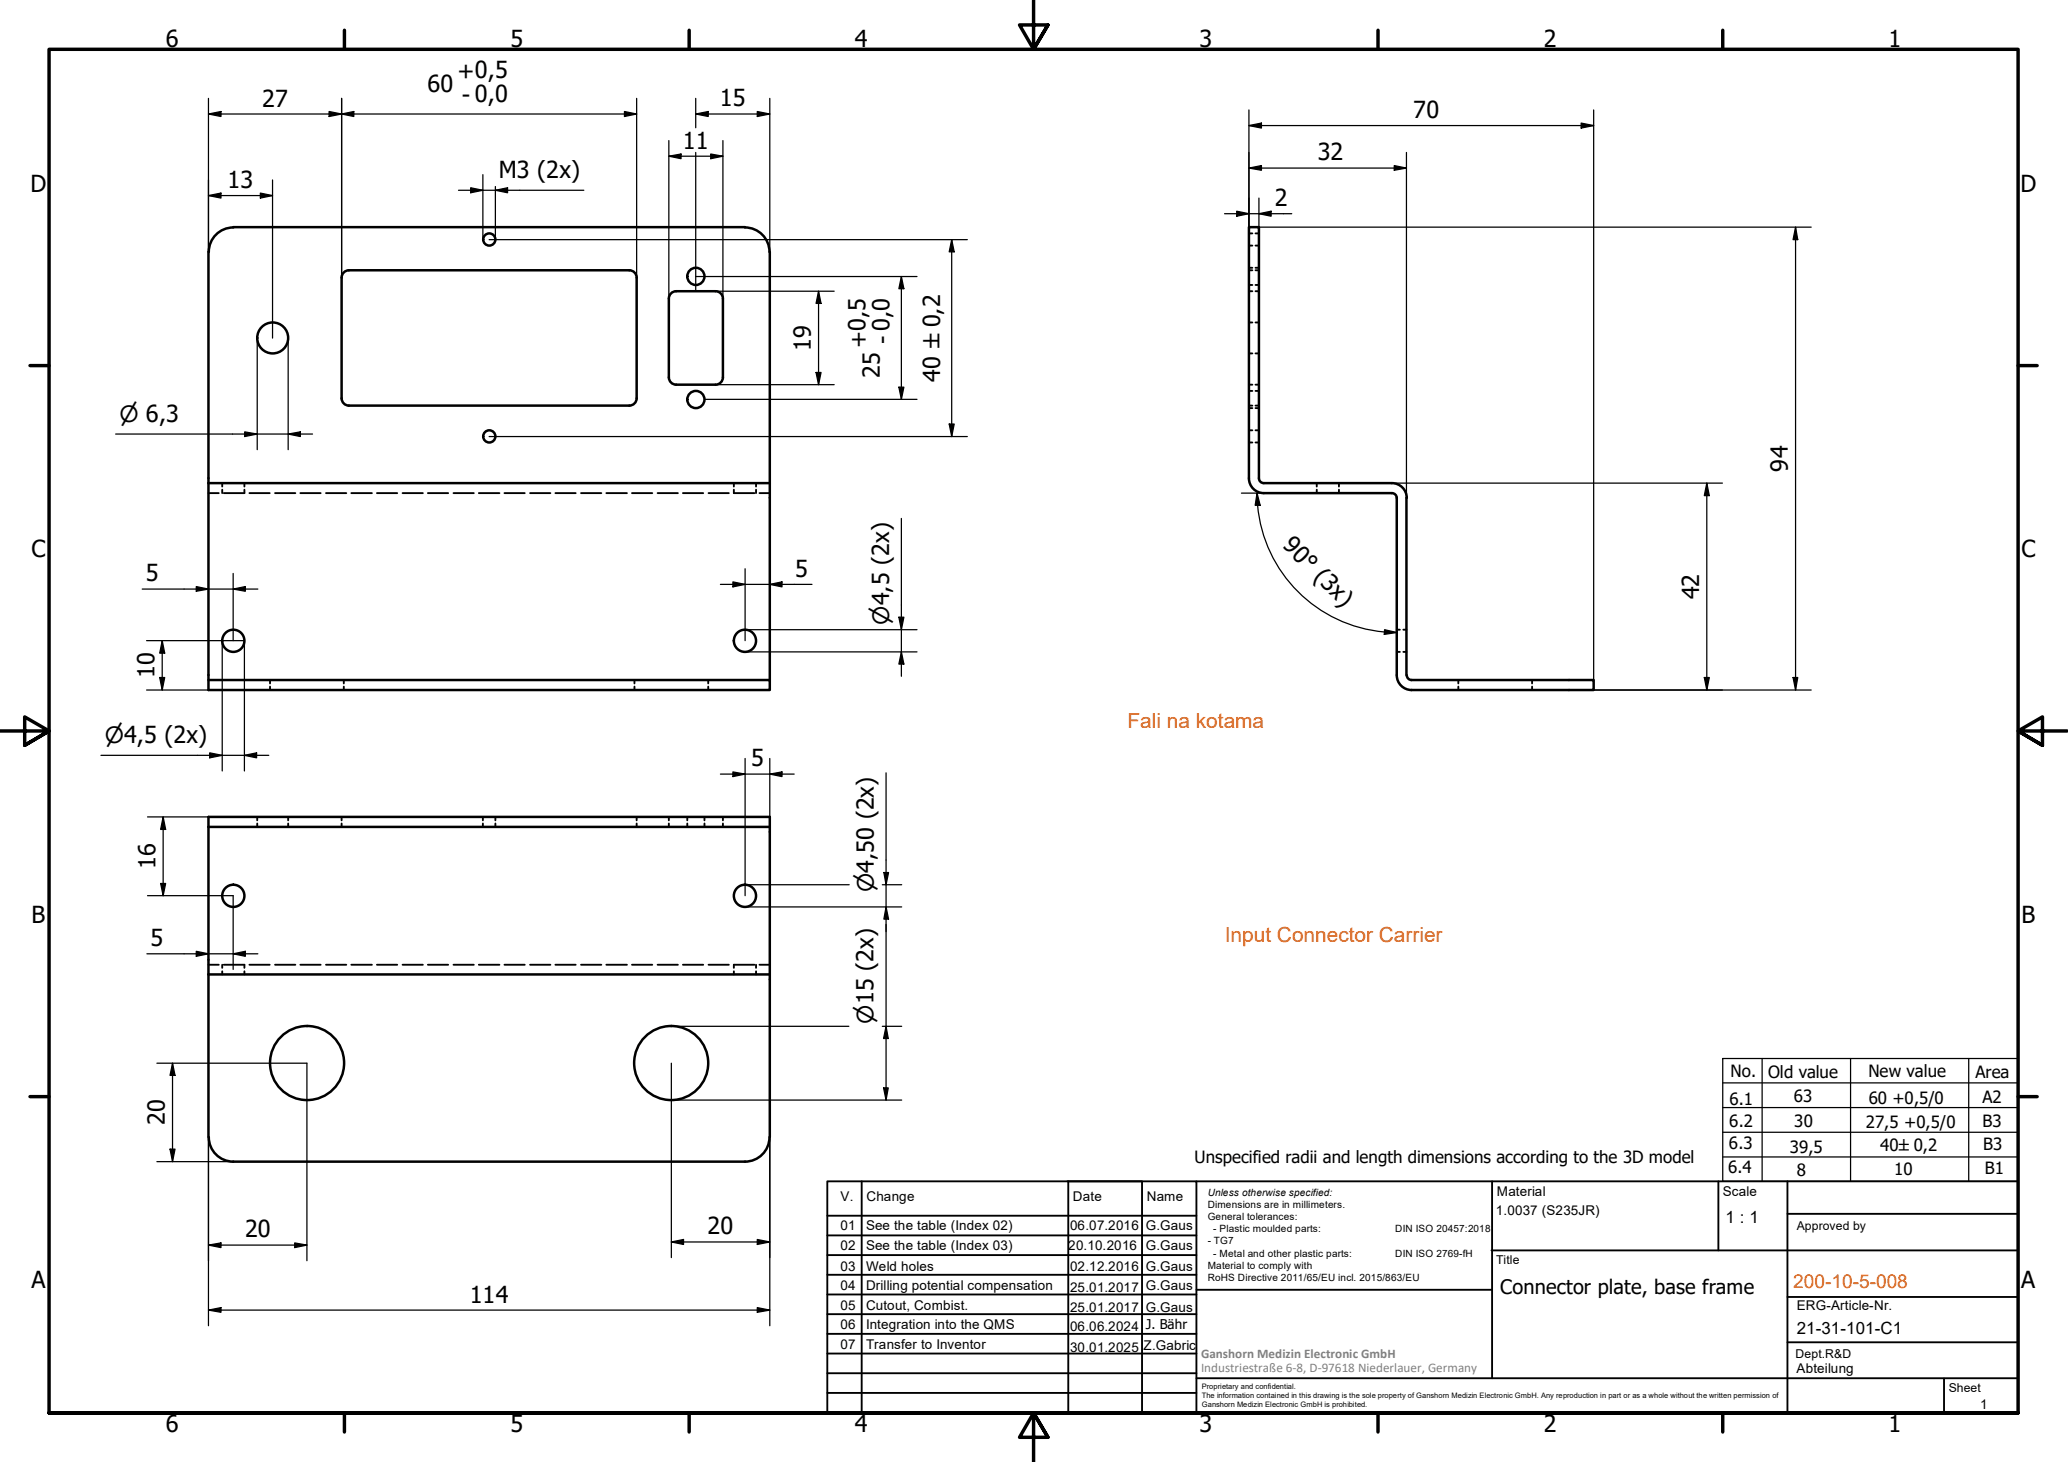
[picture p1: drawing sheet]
<svg xmlns="http://www.w3.org/2000/svg" width="420mm" height="297mm" viewBox="0 0 420 297" stroke-linecap="round" stroke-linejoin="round" font-family="sans-serif">
<!-- layer: Hidden (ISO) -->
<g fill="none" stroke="#000" stroke-width=".38">
<path d="M253.7 54.9h.7M253.7 59.2h.7M253.7 57.9h.7M253.7 54.4h.7M253.7 47.4h.7M253.7 49.9h.7M255.1 54.9h.7M255.1 59.2h.7M255.1 57.9h.7M255.1 54.4h.7M255.1 47.4h.7M255.1 49.9h.7"/>
<path d="M253.7 78.2h.7M253.7 71.8h.7M253.7 65.5h.7M253.7 79.4h.7M255.1 78.2h.7M255.1 71.8h.7M255.1 65.5h.7M255.1 79.4h.7M45.1 98.2v.7M45.1 99.5v.7M49.7 99.5v.7h-4.2M49.7 98.2v.7"/>
<path d="M149.1 99.5v.7h4.2M149.1 98.2v.7M153.6 98.2v.7M153.6 99.5v.7M253.7 82.4h.7M253.7 82.9h.7M253.7 87.4h.7M253.7 89.9h.7M255.1 82.4h.7M255.1 82.9h.7M255.1 87.4h.7M255.1 89.9h.7"/>
<path d="M267.5 98.2v.7M267.5 99.5v.7M272 98.2v.7M272 99.5v.7M42.4 100.2h2M50.7 100.2h4.1M55.9 100.2h4.1M61 100.2h4.2M66.2 100.2h4.2M71.4 100.2h4.2M76.6 100.2h4.1M81.8 100.2h4.1"/>
<path d="M86.9 100.2h4.2M92.1 100.2h4.2M97.3 100.2h4.2M102.5 100.2h4.1M107.7 100.2h4.1M112.8 100.2h4.2M118 100.2h4.2M123.2 100.2h4.2M128.4 100.2h4.1M133.6 100.2h4.1M138.7 100.2h4.2M144 100.2h4.1"/>
<path d="M154.3 100.2h2.1M54.9 138.2v.7M54.9 139.5v.7M69.8 138.2v.7M69.8 139.5v.7M128.9 138.2v.7M128.9 139.5v.7M143.9 138.2v.7M143.9 139.5v.7M283.8 127.9h.6M283.8 132.4h.6M285.1 127.9h.7"/>
<path d="M285.1 132.4h.7M296.3 138.2v.7M296.3 139.5v.7M311.3 138.2v.7M311.3 139.5v.7M52.3 166v.7M52.3 167.3v.7M58.5 166v.7M58.5 167.3v.7M69.4 166v.7M69.4 167.3v.7M98.1 166v.7"/>
<path d="M98.1 167.3v.7M100.6 166v.7M100.6 167.3v.7M129.3 166v.7M129.3 167.3v.7M135.9 166v.7M135.9 167.3v.7M139.6 166v.7M139.6 167.3v.7M143.1 166v.7M143.1 167.3v.7M146.9 166v.7"/>
<path d="M146.9 167.3v.7M42.4 196h2M45.1 196v.6M45.1 197.3v.7M45.5 196h4.2v.6M49.7 197.3v.7M50.7 196h4.1M55.9 196h4.1M61 196h4.2M66.2 196h4.2M71.4 196h4.2M76.6 196h4.1"/>
<path d="M81.8 196h4.1M86.9 196h4.2M92.1 196h4.2M97.3 196h4.2M102.5 196h4.1M107.7 196h4.1M112.8 196h4.2M118 196h4.2M123.2 196h4.2M128.4 196h4.1M133.6 196h4.1M138.7 196h4.2"/>
<path d="M144 196h4.1M149.1 197.3v.7M153.3 196h-4.2v.6M153.6 196v.6M153.6 197.3v.7M154.3 196h2.1"/>
</g>
<!-- layer: Visible (ISO) -->
<g fill="none" stroke="#000" stroke-width=".51">
<path d="M42.4 51.2v47M47.4 46.2h104M47.4 46.2a5 5 0 0 0-5 5M70.9 54.9h57M70.9 54.9a1.49 1.49 0 0 0-1.5 1.5v24.5M127.9 54.9a1.49 1.49 0 0 1 1.4 1.5v24.5M137.4 59.2h8a1.49 1.49 0 0 1 1.5 1.5M137.4 59.2a1.49 1.49 0 0 0-1.5 1.5M151.4 46.2a5 5 0 0 1 4.9 5M156.4 51.2v47M135.9 76.7a1.49 1.49 0 0 0 1.5 1.5M135.9 60.7v16"/>
<path d="M146.9 76.7a1.49 1.49 0 0 1-1.5 1.5h-8M146.9 60.7v16M42.4 98.2v42h114v-2h-114M42.4 98.2h114M69.4 80.9a1.49 1.49 0 0 0 1.5 1.5M70.9 82.4h57M129.3 80.9a1.49 1.49 0 0 1-1.4 1.5M156.4 98.2v40M253.7 97.2a3 3 0 0 0 3.1 3M253.7 97.1v-50.9h2.1v50.9M255.8 97.2a.98 .98 0 0 0 1 1M256.8 98.2h26"/>
<path d="M282.8 98.2a3 3 0 0 1 3 3M256.8 100.2h26M282.8 100.2a.98 .98 0 0 1 1 1M283.8 101.1v36M285.8 101.1v36M283.8 137.2a3 3 0 0 0 3 3h37v-2h-37a.98 .98 0 0 1-1-1M42.4 168v-2h114v32M42.4 168v30M42.4 168h114M42.4 198v33M42.4 198h114M156.4 198v33"/>
<path d="M42.4 231a5 5 0 0 0 5 5h104a5 5 0 0 0 4.9-5"/>
<circle cx="99.4" cy="48.7" r="1.24"/>
<circle cx="141.4" cy="56.2" r="1.75"/>
<circle cx="55.4" cy="68.7" r="3.1"/>
<circle cx="99.4" cy="88.7" r="1.24"/>
<circle cx="141.4" cy="81.2" r="1.75"/>
<circle cx="47.4" cy="130.2" r="2.25"/>
<circle cx="151.4" cy="130.2" r="2.25"/>
<circle cx="47.4" cy="182" r="2.25"/>
<circle cx="151.4" cy="182" r="2.25"/>
<circle cx="62.4" cy="216" r="7.5"/>
<circle cx="136.4" cy="216" r="7.5"/>
</g>
<!-- layer: Border (ISO) -->
<g fill="none" stroke="#000" stroke-width=".7">
<path d="M70 6.1v3.9M140 6.1v3.9M210 0v10l-2.9-4.9h5.8l-2.9 4.9 2.9-4.9M280 6.1v3.9M350 6.1v3.9M6.1 74.3h3.9M410 74.3h3.9M0 148.5h10l-5-2.8v5.7l5-2.9-5 2.9M420 148.5h-10l5-2.8v5.7l-5-2.9 5 2.9M6.1 222.8h3.9M410 222.8h3.9M10 287.1v-277.1h400v277.1h-400h400"/>
<path d="M70 287.1v3.8M140 287.1v3.8M212.9 292l-2.9-4.9 2.9 4.9h-5.8l2.9-4.9v9.9M280 287.1v3.8M350 287.1v3.8"/>
</g>
<!-- layer: TitleBlock -->
<g fill="none" stroke="#000" stroke-width=".38">
<path d="M168.1 251h75M168.1 247h75M168.1 255h75M168.1 259h75M175.1 240v47M216.9 240h15M217 240v47M232 240v47M243.1 240.1v46.9h-75v-47h241.9v47.1h-167M303 254h107M303.1 240v40M349.1 240v14"/>
<path d="M363.2 240v47.1M363.2 246.6h46.8M168.1 271h75M168.1 263h75M168.1 267h75M168.1 275h75M168.1 279h75M243.1 262.1h60M363.2 272.7h46.8M363.2 263.5h46.8M168.1 283h75M216.9 287h15"/>
<path d="M243.1 280h166.9M395 280.1v7"/>
</g>
<!-- layer: Sketch Geometry (ISO) -->
<path d="M350 215.1h60v24.9h-60zM358 215.1v24.9M376 215.1v24.9M400 215.1v24.9M350 235.1h60M350 230h60M350 225h60M350 220h60" fill="none" stroke="#000" stroke-width=".25"/>
<!-- layer: Dimension (ISO) -->
<g fill="none" stroke="#000" stroke-width=".25">
<path d="M42.4 20v31.2M69.4 20v36.4M129.3 20v36.4M141.4 20v6M156.4 20v31.2M42.4 23.2l2.5-.5v1zM42.4 39.7l2.5-.5v1zM42.4 23.2h86.9M42.4 39.7h13M52.9 39.2l2.5 .5-2.5 .5zM55.4 36.6v32.1M66.9 22.7l2.5 .5-2.5 .5z"/>
<path d="M69.4 23.2l2.5-.5v1zM93.2 38.7h25.4M95.6 38.1l2.5 .6-2.5 .5zM98.1 35.5v13.2M100.6 37.9v10.8M100.6 38.7l2.5-.6v1.1zM126.9 22.7l2.4 .5-2.4 .5zM135.9 31.7l2.5-.4v.9zM135.9 31.7h11M135.9 28.6v32.1M141.4 31v28.2M141.4 23.2l2.5-.5v1z"/>
<path d="M141.4 23.2h15M144.4 31.3l2.5 .4-2.5 .5zM146.9 28.6v32.1M153.9 22.7l2.5 .5-2.5 .5zM253.7 25.5l2.6-.5v1zM253.7 34.1l2.6-.5v1zM253.7 25.5h70.1M253.7 34.1h32M253.7 22.3v28.9M283.3 33.6l2.4 .5-2.4 .5zM285.8 31v70.1M321.2 25l2.6 .5-2.6 .5z"/>
<path d="M323.8 22.3v115.9M99.4 48.7h97.1M141.4 56.2h44.9M145.4 59.2h24.1M166.3 59.2l.5 2.4h-1zM166.3 59.2v19M183.1 56.2v24.9M183.1 56.2l.5 2.5h-1zM193.4 48.7v40M193.4 48.7l.5 2.5h-1.1zM248.8 43.4h13.6M251.3 42.9l2.4 .5-2.4 .5z"/>
<path d="M255.8 46.2h112.2M255.8 40.2v11M255.8 43.4l2.5-.5v1zM364.8 46.2v94M364.8 46.2l.5 2.5h-1zM52.3 68.7v22.7M58.5 68.7v22.7M145.4 78.2h24.1M165.8 75.7h1l-.5 2.5zM182.6 78.7h1l-.5 2.4zM23.5 88.2h40M49.7 87.7l2.6 .5-2.6 .5z"/>
<path d="M58.5 88.2l2.5-.5v1zM99.4 88.7h97.1M143.1 81.1h43.2M192.8 86.2h1.1l-.5 2.5zM282.8 98.2h67.1M346.8 98.2v42M346.8 98.2l.5 2.5h-1zM28.9 119.7h23.5M39.9 119.2l2.5 .5-2.5 .4zM47.4 116.5v13.7M47.4 119.7l2.4-.5v.9zM146.4 118.7h18.6"/>
<path d="M148.9 118.2l2.5 .5-2.5 .5zM151.4 115.6v14.6M156.4 118.7l2.5-.5v1zM183.1 105.3v32.1M252.2 100.2h4.6M255.4 100.2l.1 2.5M255.4 100.2l.6 2.5h-1zM255.5 102.7a28.4 28.4 0 0 0 25.7 25.7M29.8 130.2h19.9v26.4M32.4 137.7h1.1l-.5 2.5zM33 130.2v10M33 130.2l.5 2.5h-1.1z"/>
<path d="M45.1 130.2v26.4M151.4 132.4h34.9M151.4 127.9h34.9M182.6 125.4h1l-.5 2.5zM183.1 132.4l.5 2.5h-1zM281.3 127.9l2.5 .6-2.6 .4zM281.3 128.4l2.5 .1M346.3 137.7h1l-.5 2.5zM364.3 137.7h1l-.5 2.5zM20.5 153.5h34.1M29.8 140.2h17.6M42.6 153l2.5 .5-2.5 .5z"/>
<path d="M49.7 153.5l2.4-.5v1zM146.4 157.3h15M148.9 156.8l2.5 .5-2.5 .5zM151.4 154.1v27.9M156.4 157.3l2.5-.5v1zM156.4 154.1v14.9M180 157v66.5M318.8 140.2h49.2M30 166h17.4M32.6 179.5h1.1l-.6 2.5zM33.1 166v16M33.1 166l.6 2.5h-1.1z"/>
<path d="M151.4 179.8h21.1M179.3 179.8h3.9M179.6 177.3h.9l-.5 2.5zM29.8 193.8h22.6M30 182h17.4v15M39.9 193.3l2.5 .5-2.5 .5zM47.4 193.8l2.4-.5v1zM151.4 184.3h31.8M180 184.3l.5 2.4h-.9zM31.9 216h30.5v40.1M35.1 216v20M35.1 216l.5 2.5h-1.1z"/>
<path d="M136.4 216v39.5M136.4 208.5h36.1M179.3 208.5h3.9M180 208.5l.5 2.5h-1zM31.9 236h15.5M34.5 233.5h1.1l-.5 2.5zM42.4 231v38.4M136.4 223.5h46.8M156.4 231v38.4M179.5 221h1l-.5 2.5zM42.4 253l2.5-.5v1zM42.4 253h20"/>
<path d="M59.9 252.5l2.5 .5-2.5 .5zM136.4 252.3l2.5-.5v1zM136.4 252.3h20M153.9 251.8l2.5 .5-2.5 .5zM42.4 266.2l2.5-.5v.9zM42.4 266.2h114M153.9 265.7l2.5 .5-2.5 .4z"/>
</g>
<g fill="#000">
<path d="M42.4 23.2l2.5-.5v1zM42.4 39.7l2.5-.5v1zM66.9 22.7l2.5 .5-2.5 .5zM69.4 23.2l2.5-.5v1zM95.6 38.1l2.5 .6-2.5 .5zM100.6 38.7l2.5-.6v1.1zM126.9 22.7l2.4 .5-2.4 .5zM135.9 31.7l2.5-.4v.9zM141.4 23.2l2.5-.5v1zM144.4 31.3l2.5 .4-2.5 .5zM153.9 22.7l2.5 .5-2.5 .5zM253.7 25.5l2.6-.5v1z"/>
<path d="M253.7 34.1l2.6-.5v1zM283.3 33.6l2.4 .5-2.4 .5zM321.2 25l2.6 .5-2.6 .5zM52.9 39.2l2.5 .5-2.5 .5zM183.1 56.2l.5 2.5h-1zM193.4 48.7l.5 2.5h-1.1zM251.3 42.9l2.4 .5-2.4 .5zM255.8 43.4l2.5-.5v1zM364.8 46.2l.5 2.5h-1zM165.8 75.7h1l-.5 2.5zM166.3 59.2l.5 2.4h-1zM182.6 78.7h1l-.5 2.4z"/>
<path d="M49.7 87.7l2.6 .5-2.6 .5zM58.5 88.2l2.5-.5v1zM192.8 86.2h1.1l-.5 2.5zM47.4 119.7l2.4-.5v.9zM148.9 118.2l2.5 .5-2.5 .5zM156.4 118.7l2.5-.5v1zM255.4 100.2l.6 2.5h-1zM346.8 98.2l.5 2.5h-1zM32.4 137.7h1.1l-.5 2.5zM33 130.2l.5 2.5h-1.1zM39.9 119.2l2.5 .5-2.5 .4zM182.6 125.4h1l-.5 2.5z"/>
<path d="M183.1 132.4l.5 2.5h-1zM281.3 127.9l2.5 .6-2.6 .4zM346.3 137.7h1l-.5 2.5zM364.3 137.7h1l-.5 2.5zM42.6 153l2.5 .5-2.5 .5zM49.7 153.5l2.4-.5v1zM148.9 156.8l2.5 .5-2.5 .5zM156.4 157.3l2.5-.5v1zM32.6 179.5h1.1l-.6 2.5zM33.1 166l.6 2.5h-1.1zM179.6 177.3h.9l-.5 2.5zM39.9 193.3l2.5 .5-2.5 .5z"/>
<path d="M47.4 193.8l2.4-.5v1zM180 184.3l.5 2.4h-.9zM35.1 216l.5 2.5h-1.1zM180 208.5l.5 2.5h-1zM34.5 233.5h1.1l-.5 2.5zM179.5 221h1l-.5 2.5zM42.4 253l2.5-.5v1zM59.9 252.5l2.5 .5-2.5 .5zM136.4 252.3l2.5-.5v1zM153.9 251.8l2.5 .5-2.5 .5zM42.4 266.2l2.5-.5v.9zM153.9 265.7l2.5 .5-2.5 .4z"/>
</g>
<g font-size="4.8">
<text x="33.7" y="9.6">6</text>
<text x="103.7" y="9.6">5</text>
<text x="173.7" y="9.6">4</text>
<text x="243.7" y="9.6">3</text>
<text x="313.7" y="9.6">2</text>
<text x="383.7" y="9.6">1</text>
<text x="93" y="16.1">+0,5</text>
<text x="53.3" y="21.6">27</text>
<text x="86.9" y="18.8">60</text>
<text x="93.9" y="20.9">- 0,0</text>
<text x="146.2" y="21.6">15</text>
<text x="287.1" y="23.9">70</text>
<text x="138.7" y="30.2">11</text>
<text x="267.7" y="32.5">32</text>
<text x="6.2" y="38.9">D</text>
<text x="46.2" y="38.1">13</text>
<text x="101.3" y="36.2">M3 (2x)</text>
<text x="259" y="41.9">2</text>
<text x="410.5" y="38.9">D</text>
<text x="164.7" y="71.3" transform="rotate(-90 164.7 71.3)">19</text>
<text x="176" y="70.7" transform="rotate(-90 176 70.7)">+0,5</text>
<text x="180.9" y="69.8" transform="rotate(-90 180.9 69.8)">- 0,0</text>
<text x="178.8" y="76.8" transform="rotate(-90 178.8 76.8)">25</text>
<text x="191" y="77.5" transform="rotate(-90 191 77.5)">40 ±0,2</text>
<text x="363.2" y="95.8" transform="rotate(-90 363.2 95.8)">94</text>
<text x="6.4" y="113.1">C</text>
<text x="260.4" y="111" transform="rotate(45 260.4 111)">90° (3x)</text>
<text x="410.7" y="113.1">C</text>
<text x="29.7" y="118">5</text>
<text x="161.5" y="117.1">5</text>
<text x="345.2" y="121.8" transform="rotate(-90 345.2 121.8)">42</text>
<text x="31.4" y="137.8" transform="rotate(-90 31.4 137.8)">10</text>
<text x="152.6" y="155.7">5</text>
<text x="31.6" y="176.6" transform="rotate(-90 31.6 176.6)">16</text>
<text x="6.4" y="187.4">B</text>
<text x="410.7" y="187.4">B</text>
<text x="30.6" y="192.2">5</text>
<text x="33.5" y="228.6" transform="rotate(-90 33.5 228.6)">20</text>
<text x="49.8" y="251.4">20</text>
<text x="143.8" y="250.7">20</text>
<text x="6.4" y="261.7">A</text>
<text x="410.7" y="261.7">A</text>
<text x="95.4" y="264.7">114</text>
<text x="33.7" y="290.9">6</text>
<text x="103.7" y="290.9">5</text>
<text x="173.7" y="290.9">4</text>
<text x="243.7" y="290.9">3</text>
<text x="313.7" y="290.9">2</text>
<text x="383.7" y="290.9">1</text>
</g>
<g font-size="4.6">
<text x="24.3" y="85.8">⌀ 6,3</text>
<text x="180.7" y="126.9" transform="rotate(-90 180.7 126.9)">⌀4,5 (2x)</text>
<text x="21.3" y="151">⌀4,5 (2x)</text>
<text x="177.5" y="181.3" transform="rotate(-90 177.5 181.3)">⌀4,50 (2x)</text>
<text x="177.5" y="207.9" transform="rotate(-90 177.5 207.9)">⌀15 (2x)</text>
</g>
<g font-size="4.2" fill="#ff6200">
<text x="229.1" y="147.8">Fali na kotama</text>
<text x="248.9" y="191.4">Input Connector Carrier</text>
</g>
<text font-size="4.1" x="304.8" y="262.9">Connector plate, base frame</text>
<text font-size="3.9" fill="#ff6200" x="364.3" y="261.6">200-10-5-008</text>
<g font-size="3.4">
<text x="351.6" y="218.9">No.</text>
<text x="359.2" y="219">Old value</text>
<text x="379.6" y="218.9">New value</text>
<text x="401.4" y="218.9">Area</text>
<text x="351.4" y="224.6">6.1</text>
<text x="364.4" y="223.9">63</text>
<text x="379.7" y="224.3">60 +0,5/0</text>
<text x="402.8" y="224">A2</text>
<text x="351.3" y="233.5">6.3</text>
<text x="351.3" y="229">6.2</text>
<text x="364.6" y="229">30</text>
<text x="379.1" y="229.1">27,5 +0,5/0</text>
<text x="382" y="233.9">40±0,2</text>
<text x="402.8" y="228.9">B3</text>
<text x="402.9" y="233.7">B3</text>
<text x="242.7" y="236.2">Unspecified radii and length dimensions according to the 3D model</text>
<text x="351.1" y="238.3">6.4</text>
<text x="363.7" y="234.2">39,5</text>
<text x="365.1" y="239">8</text>
<text x="384.9" y="238.8">10</text>
<text x="403.3" y="238.6">B1</text>
<text x="350.6" y="248.5">1 : 1</text>
<text x="365.1" y="270.9">21-31-101-C1</text>
</g>
<g font-size="2.7">
<text x="170.8" y="244">V.</text>
<text x="176" y="244">Change</text>
<text x="218" y="244">Date</text>
<text x="233" y="244">Name</text>
<text x="304.1" y="243">Material</text>
<text x="350" y="243.1">Scale</text>
<text x="170.8" y="249.9">01</text>
<text x="176" y="249.9">See the table (Index 02)</text>
<text x="217.4" y="250">06.07.2016</text>
<text x="232.8" y="250">G.Gaus</text>
<text x="303.9" y="246.8">1.0037 (S235JR)</text>
<text x="170.8" y="254">02</text>
<text x="176" y="254">See the table (Index 03)</text>
<text x="217" y="254">20.10.2016</text>
<text x="232.8" y="254">G.Gaus</text>
<text x="170.8" y="258.2">03</text>
<text x="170.8" y="262.1">04</text>
<text x="176" y="258.2">Weld holes</text>
<text x="176" y="262.1">Drilling potential compensation</text>
<text x="217.4" y="258.2">02.12.2016</text>
<text x="217.4" y="262.4">25.01.2017</text>
<text x="232.8" y="258.2">G.Gaus</text>
<text x="232.8" y="262.1">G.Gaus</text>
<text x="170.8" y="266.1">05</text>
<text x="170.8" y="270">06</text>
<text x="176" y="266.1">Cutout, Combist.</text>
<text x="176" y="270">Integration into the QMS</text>
<text x="217.4" y="266.5">25.01.2017</text>
<text x="232.8" y="266.5">G.Gaus</text>
<text x="232.8" y="269.9">J. Bähr</text>
<text x="365.1" y="266.1">ERG-Article-Nr.</text>
<text x="170.8" y="274.1">07</text>
<text x="176" y="274.1">Transfer to Inventor</text>
<text x="217.4" y="270.4">06.06.2024</text>
<text x="217.4" y="274.7">30.01.2025</text>
<text x="232.3" y="274.4">Z.Gabric</text>
<text x="365" y="279">Abteilung</text>
<text x="402.3" y="286.2">1</text>
</g>
<g font-size="2.7" fill="#808080">
<text x="244" y="275.8">Ganshorn Medizin Electronic GmbH</text>
<text x="244" y="278.7">Industriestraße 6-8, D-97618 Niederlauer, Germany</text>
</g>
<g font-size="2.5">
<text x="365.1" y="249.9">Approved by</text>
<text x="304" y="256.8">Title</text>
<text x="364.8" y="275.8">Dept.R&amp;D</text>
<text x="395.9" y="282.9">Sheet</text>
</g>
<g font-size="2">
<text x="245.4" y="242.9">Unless otherwise specified:</text>
<text x="245.4" y="245.4">Dimensions are in millimeters.</text>
<text x="245.4" y="247.9">General tolerances:</text>
<text x="246.5" y="250.4">- Plastic moulded parts:</text>
<text x="283.5" y="250.4">DIN ISO 20457:2018</text>
<text x="245.4" y="252.8">- TG7</text>
<text x="245.4" y="257.9">Material to comply with</text>
<text x="246.5" y="255.4">- Metal and other plastic parts:</text>
<text x="283.5" y="255.4">DIN ISO 2769-fH</text>
<text x="245.4" y="260.3">RoHS Directive 2011/65/EU incl. 2015/863/EU</text>
</g>
<g font-size="1.5">
<text x="244.2" y="282.2">Proprietary and confidential.</text>
<text x="244.2" y="284">The information contained in this drawing is the sole property of Ganshorn Medizin Electronic GmbH. Any reproduction in part or as a whole without the written permission of</text>
<text x="244.2" y="285.8">Ganshorn Medizin Electronic GmbH is prohibited.</text>
</g>
</svg>
